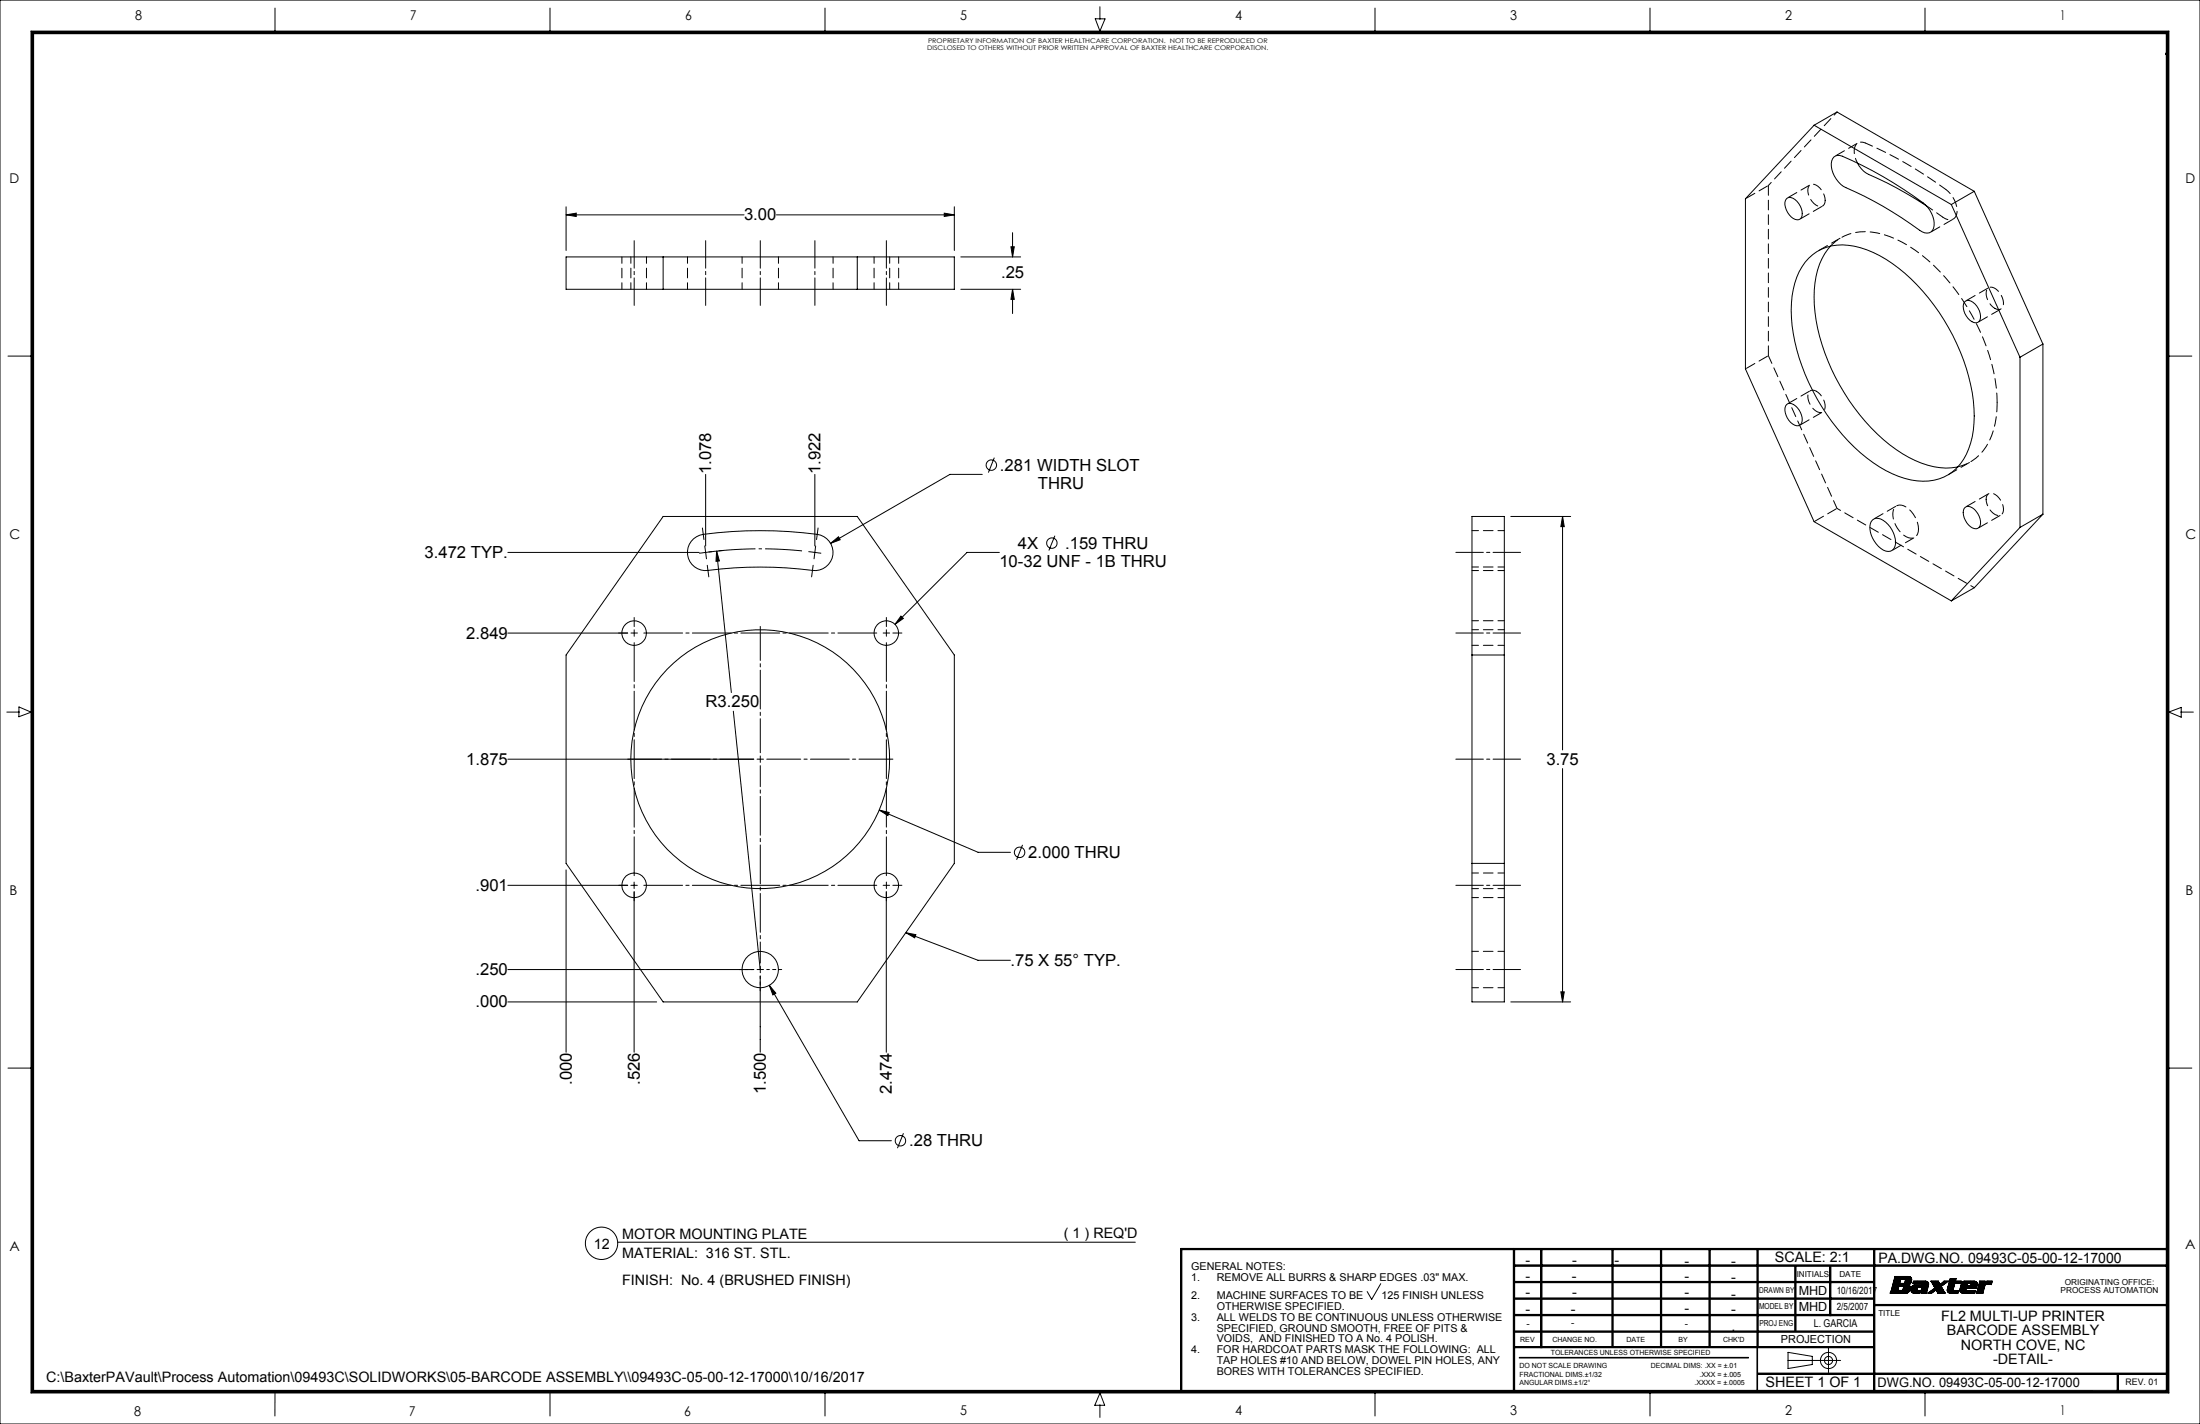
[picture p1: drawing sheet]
<svg xmlns="http://www.w3.org/2000/svg" width="864mm" height="559mm" viewBox="0 0 864 559" stroke-linecap="round" stroke-linejoin="round" font-family="sans-serif">
<g fill="none" stroke="#000" stroke-width=".39">
<path d="M0 0h863.6v558.8h-863.6zM12.2 12.2h839.2v534.4h-839.2zM12.4 12.5h838.7v533.9h-838.7zM12.7 12.7h838.2v533.4h-838.2zM12.7 13h838.2M12.7 13.2h838.2M12.9 12.7v533.4M13.2 12.7v533.4M107.9 3.2v9.5M215.9 3.2v9.5M323.8 3.2v9.5M429.9 7.4h3.9l-2 4.8z"/>
<path d="M431.8 2.6v5M539.7 3.2v9.5M647.7 3.2v9.5M755.6 3.2v9.5M850.4 12.7v533.4M850.6 12.7v533.4M849.9 21.1h1M850 20.8l.7 .7M850.7 20.8l-.7 .7M712.1 49.1l-26.9 28.9v66.8l26.9 59.9 53.9 31.1M712.1 49.1l53.9 31.2M712.1 49.1l9-5.1 53.9 31.1"/>
<path d="M701.2 78.1a2.88 2.88 0 0 1 4.2 .9 5.4 5.4 0 0 1 1.3 6.9 3.4 3.4 0 0 1-4.4-1.6l-1.1-1.9a4.4 4.4 0 0 1 0-4.3zM719.9 61.6a2.97 2.97 0 0 1 3.3-.3 154.6 154.6 0 0 1 32.6 19.1 10 10 0 0 1 3.2 9.2 2.87 2.87 0 0 1-4.4 1.4 160.2 160.2 0 0 0-31.1-17.9 10.6 10.6 0 0 1-4.5-10zM729.1 64a11.8 11.8 0 0 0 8 6.1l7.3 3.6 11.8 7.1M775 75.1l-9 5.2M775 75.1l26.9 59.9M222.2 84.3l4-.7v1.3zM222.2 81.1v17.2M222.2 84.3h69.9M304.8 84.3h69.8M370.7 83.6l3.9 .7-3.9 .6zM374.6 81.1v17.2M396.8 96.8h1.3l-.6 4z"/>
<path d="M397.5 91.3v9.5M718.5 96.6a28.2 28.2 0 0 0-6.4 20 77.9 77.9 0 0 0 18 46.2 57.3 57.3 0 0 0 26.6 19.8 22.8 22.8 0 0 0 11.9 .6M766 80.3l26.9 59.9M222.2 100.8h152.4v12.7h-152.4zM260.3 100.8v12.7M336.5 100.8v12.7M377.2 100.8h23.4M377.2 113.5h23.4M397.5 113.5l.6 4h-1.3zM397.5 113.5v9.5M710 101.3a19.6 19.6 0 0 1 20.4-4.1 55.9 55.9 0 0 1 26.6 19.7 80.1 80.1 0 0 1 17.9 43.4 32.4 32.4 0 0 1-5.4 21.8 18.7 18.7 0 0 1-19.4 6.2 49.4 49.4 0 0 1-24.5-15.1 81.5 81.5 0 0 1-22.4-48.5 33 33 0 0 1 5.4-21.8zM771.1 118.6a2.67 2.67 0 0 1 4.1 .6 5.8 5.8 0 0 1 1.6 7 3.1 3.1 0 0 1-4.3-1.3 6.2 6.2 0 0 1-1.4-6.3z"/>
<path d="M3.1 139.7h9.6M801.9 135l-9 5.2M801.9 135v66.8M850.9 139.7h9.5M701.3 158.8a3.1 3.1 0 0 1 4.3 1.3 5.1 5.1 0 0 1 .9 6.7 3.7 3.7 0 0 1-4.3-1.9l-.6-.9a4.7 4.7 0 0 1-.3-5.2zM792.9 140.2v66.8M390.3 179.6l-2.3 5.9M277 186.2v28M319.9 186.2v28M385.6 186.2h-12.7l-46.9 27M771.5 199.1a3.4 3.4 0 0 1 4.3 1.6 5.7 5.7 0 0 1 1.1 6.2 2.92 2.92 0 0 1-4.2-.9 5.5 5.5 0 0 1-1.2-6.9zM199.4 216.8h75.1"/>
<path d="M260.3 202.7h76.2l38.1 54.3v81.8l-38.1 54.4h-76.2l-38.1-54.4v-81.8zM272.3 211.4l2.4-1.4a160.4 160.4 0 0 1 47.5 0 7.1 7.1 0 0 1 4.6 8.4 7.1 7.1 0 0 1-7.9 5.4 168.6 168.6 0 0 0-42.4 .1 7.1 7.1 0 0 1-6.3-4.8 7.1 7.1 0 0 1 2.1-7.7zM275.7 207.2l.6 4.5M276.6 214.2l.4 2.6M277 216.8l.3 2.5M277 216.8l-2.5 .3M279.5 216.5l-2.5 .3M281.3 216.3l1.1 3.8-1.3 .2zM281.3 216.3l5.8 55.5M284.1 216l-5.9 .6M317.4 216.5l5 .6M320.2 214.2l-.7 5.1"/>
<path d="M321.1 207.2l-.6 4.5M326 213.2l3.1-2.6 .7 1.2zM392.3 216.8h-12.7l-28.3 28.2M414.1 210.2l-2.4 5.8M577.8 202.7h12.7v190.5h-12.7zM593.1 202.7h23.4M613.4 202.7l.6 4h-1.3zM613.4 202.7v91.6M735.1 204a4 4 0 0 1 5.1 .9 10 10 0 0 1 3.5 9.9 2.92 2.92 0 0 1-4.4 1.1 10.5 10.5 0 0 1-5.1-10.4zM792.9 207l-26.9 28.8M801.9 201.8l-9 5.2M801.9 201.8l-26.9 28.8-9 5.2"/>
<path d="M277.6 221.8l.6 4.6M319.2 221.8l-.6 4.6M199.4 248.4h47M353.7 241.8l.9 .9-3.3 2.3zM577.8 257h12.7M2.7 279.4h4.9M12.2 279.5l-4.8 1.8v-3.9l4.8 2.1M287.9 279.1l10.5 101.4M851.4 279.4l4.8-1.8v3.8zM856.1 279.4h4.9M199.4 297.9h96.5M345.2 317.9l3.8 .9-.5 1.2z"/>
<path d="M345.2 317.9l38.8 16.6h12.7M613.4 301.6v91.6M401.4 331.5l-2.3 5.9M577.8 338.8h12.7M199.4 347.4h47M222.2 341.3v71.6M247.6 347.4h2.6M248.9 346.1v2.6M248.9 350v62.9M347.9 350v62.9M355.6 366l3.9 .8-.4 1.2zM355.6 366l28.3 10.8h12.7"/>
<path d="M199.4 393.2h58.4M199.4 380.5h96.5M298.4 383v29.9M302 386.6l2.6 3.1-1.2 .7zM302 386.6l35.2 61h12.7M593.1 393.2h23.4M612.7 389.2h1.3l-.6 4zM3.1 419.1h9.6M850.9 419.1h9.5M354.6 444.7l-2.3 5.9M242.5 487.5h203.2M594 489.9v56.2"/>
<path d="M594 490.1h-130.3v56M594 490.4h-130.1v55.7M594.3 490.4h256.6M594.3 496.6h256.6M594.3 496.4h256.6M594.3 496.9h256.6M594.6 490.1v56M604.8 490.1v38.8M605 490.1v38.8M605.3 490.1v38.8M632.7 490.1v38.3M633 490.1v38.3"/>
<path d="M633.2 490.1v38.3M651.8 490.1v38.3M652 490.1v38.3M652.3 490.1v38.3M670.8 490.1v38.3M671.1 490.1v38.3M671.3 490.1v38.3M689.7 490.1v56M689.9 490.1v56M690.2 490.1v38.3M704.5 496.6v25.9M704.8 496.6v25.9"/>
<path d="M705 496.6v25.9M718.2 496.6v19.7M718.5 496.6v19.7M718.7 496.6v19.7M735.5 490.1v56M735.7 490.1v56M736 490.1v56M850.9 489.9h-387.5v56.2M850.9 490.1h-256.6v56M542 503.7l-3.6 6.2-1.7-3.1M594.3 516.3h141.5M594.3 516h141.5"/>
<path d="M594.3 515.8h141.5M594.3 509.8h141.4M594.3 509.6h141.4M594.3 509.3h141.4M594.3 503.3h141.5M594.3 503.1h141.5M594.3 502.8h141.5M735.7 512.1h115.3M735.7 511.9h115.3M735.7 512.4h115.3M742 507.4h6.3M742.4 506.5l-.4 .9"/>
<path d="M744 500.9l-.3 .3M744.3 500.9l-.6 .6M744.6 500.9l-1 1M744.9 500.9l-1.4 1.4M745 506.4l-1.1 1M745.1 506l-1.4 1.4M745.1 500.9l-1.7 1.7M745.2 505.7l-1.8 1.7M745.2 505.3l-2.1 2.1M745.3 506.4l-1.1 1M745.3 504.9l-2.5 2.5M745.4 500.9l-2.1 2.1"/>
<path d="M745.6 506.4l-1.1 1M745.7 500.9l-2.5 2.5M745.8 503.6l-3.8 3.8M745.8 503.4l-3.6 3.5M745.8 506.4l-1 1M745.9 503l-3.5 3.5M745.9 502.6l-3.4 3.5M746 500.9l-2.9 2.9M746.1 503.6l-3.8 3.8M746.1 502.2l-3.5 3.5M746.1 506.4l-1 1M746.3 500.9l-3.3 3.3"/>
<path d="M746.3 503.6l-3.8 3.8M746.4 506.4l-1.1 1M746.5 500.9l-3.6 3.6M746.6 503.7l-1 .9M746.7 506.4l-1.1 1M746.8 500.9l-4 4M746.9 503.6l-1 1M747 506.1l-.3 .3-1.7-.1M747.1 500.9l-4.4 4.4M747.1 504.7l-1.6-.1-.5 1.7M747.1 504.7l-.1 1.4M747.1 503.7l-.9 .9"/>
<path d="M747.4 500.9l-1.1 1.1M747.5 503.6l-1.1 1M747.6 500.9l-1 1.1M747.7 503.4l-2 .2M747.9 500.9l-1 1.1M748 502.4l-.2-.4h-1.6l-.5 1.6M748 502.4l-.3 1M748.2 500.9l-1.1 1.1M748.5 500.9l-1.1 1.1M748.7 507.4h-.4M748.8 500.9l-1.1 1.1M749.1 500.9l-1.2 1.2"/>
<path d="M749.2 504.2h.1M749.2 504.2l.3 .2M749.3 500.9l-1.3 1.4M749.3 504.3l-3.1 3.1M749.4 506.7l-.6 .7M749.5 504.4l-3.1 3M749.5 504.4l.2 .3M749.5 501l-1.6 1.6M749.5 506.3l-1.1 1.1M749.6 504l-.4 .2M749.6 504.6l-2.9 2.8M749.7 505.9l-1.6 1.5"/>
<path d="M749.7 504.7l.1 .8M749.7 504.7l-2.7 2.7M749.8 505.5l-1.9 1.9M749.8 505.5l-.5 1.4-.6 .5M749.8 505l-2.5 2.4M749.8 501.1l-2 1.9M749.8 505.2l-2.2 2.2M749.9 501.2l-2.2 2.2M750 503.6l-.3 .4M750.1 501.3l-3.4 3.3M750.1 506l.2 .8M750.2 503.1l-4.3 4.3"/>
<path d="M750.2 501.4l-3.2 3.3M750.3 502.7l-3.3 3.4M750.3 501.6l-3.2 3.2M750.4 502.4l-.4-1.2-.7-.3h-5.6l-1.3 5.6M750.4 502.4l-.8 1.6M750.4 501.8l-3.1 3.2M750.4 502.4l-3.3 3.3M750.4 502.1l-3.2 3.2M751.2 504.3l-.8 .9M751.4 502.7l-.4 .5M751.6 504.3l-1.3 1.3M751.7 503.6l3.1 .1"/>
<path d="M751.7 502.7l-.8 .8M751.8 504.3l-1.7 1.7M752 502.7l-.9 .9M752.1 504.3l-2 2M752.3 502.7l-.9 .9M752.4 504.3l-2.2 2.2M752.5 506.2l-1.3 1.2M752.5 506.2v.1M752.5 506.4l-1 1M752.5 502.7l-.8 .9M752.6 505.8l-1.6 1.6M752.7 506.5l-.9 .9"/>
<path d="M752.7 504.3l-2.5 2.4M752.7 505.4l-1.9 1.9M752.7 505.4l-.2 .8M752.8 502.7l-.8 .9M752.9 506.6l-.8 .8M753 504.3l-2.7 2.6M753.1 502.7l-.8 .9M753.2 506.6l-.9 .8M753.3 504.3l-2.8 2.8M753.4 502.7l-.8 .9M753.5 506.6l-.9 .8M753.5 504.3l-2.9 2.9"/>
<path d="M753.6 502.7l-.7 .9M753.7 506.6l-.8 .8M753.8 504.3l-.9 .8M753.9 502.7l-.8 .9M754.1 504.3l-.8 .8M754.2 502.7l-.8 .9M754.3 504.3l-.8 .8M754.4 505.1l-.4 1.4-1.5-.2M754.4 505.1h-1.4l-.3 .3M754.5 502.7l-.8 .9M754.6 504.3h-3.5l-.6 .5-.4 1.2M754.8 502.7l-.8 .9"/>
<path d="M754.8 503.7v.1M754.8 503.8v.3M755.1 502.7l-.9 .9M755.3 502.7l-.8 .9M755.6 502.7l-.9 .9M755.9 502.7h-4.8l-.2 .9h.8M755.9 502.7l.4 .1M755.9 502.7l-1.1 1.1M756.1 502.8l-2.3 2.3M756.3 507.1l-.3 .3M756.3 502.8l.4 .3M756.3 507.3l-.1 .1"/>
<path d="M756.4 502.8l-2.3 2.3M756.4 506.7l-.7 .7M756.5 506.3l-1.1 1.1M756.5 503l-2.2 2.1M756.6 506l-1.5 1.4M756.7 503.1l.4 .7-.7 3.6h-2.3l-.1-.5-.7 .5h-2l-1-.6M756.7 505.6l-1.9 1.8M756.7 503.1l-2.3 2.2M756.8 505.2l-2.2 2.2M756.8 503.2l-2.5 2.5M756.9 504.8l-2.6 2.6M757 503.4l-2.8 2.7"/>
<path d="M757 504.4l-2.9 2.9M757 503.6l-3.9 3.8M757.1 503.8l-3.6 3.6M757.1 504.1l-3.1 3M757.9 506.6l-.8 .8M758.1 502.7l-.1 .1M758.2 503l1.4 2.4-2.8 2h1.5l1.7-1.2 .7 1.2M758.4 502.7l-.2 .3M758.7 502.7l-.4 .5M758.9 505.9l-1.6 1.5M759 502.7l-.6 .6M759.2 502.7l-.7 .8"/>
<path d="M759.5 502.7l-.9 1M759.8 502.7l-1.1 1.2M760.1 502.7l-1.3 1.3M760.3 502.7l-1.4 1.5M760.6 502.7l-1.6 1.7M760.9 502.7h-3l.3 .3M760.9 502.7l.6 1.3 1.5-1.1M760.9 502.7l-1.8 1.9M761 503l-1.8 1.8M761.1 503.2l-1.8 1.7M761.2 503.3l-1.8 1.8M761.3 503.5l-1.8 1.8"/>
<path d="M761.4 503.7l-3.8 3.7M761.5 503.9l-3.6 3.5M762 503.6l-3.8 3.8M762.1 504.9l-1.8 1.8M762.2 505.1l-1.8 1.8M762.3 505.3l-1.8 1.8M762.4 505.5l-1.8 1.8M762.5 505.6l-1.8 1.8M762.6 505.8l-1.6 1.6M762.7 506l-1.4 1.4M762.8 506.2l-1.3 1.2M762.9 506.4l-1.1 1"/>
<path d="M763 506.6l-.9 .8M763.1 502.8l1.8-.1-2.9 2.1 1.4 2.4M763.1 506.7l-.7 .7M763.2 502.7l-4.3 4.3M763.2 506.9l-.5 .5M763.3 507.1l-.3 .3M763.4 507.2l.2 .2h-2.9M763.4 507.3l-.2 .1M763.4 502.7l-3.6 3.6M763.6 507.4h-.1M763.7 502.7l-3.6 3.7M764 502.7l-3.8 3.9"/>
<path d="M764.3 502.7l-1.5 1.6M764.4 506l.1 .8M764.5 502.7l-.8 .9M764.8 502.7l-.1 .2M765.8 501.8l-.4 .4M766.1 501.8l-.8 .8M766.4 501.8l-1.2 1.1M766.7 501.8l-1.6 1.5M766.7 506.2l-1.2 1.2M766.8 505.8l-1.6 1.6M766.8 506.4l-1.1 1M766.9 505.5l-1.9 1.8"/>
<path d="M766.9 501.8l-1.9 1.9M766.9 506.5l-.9 .9M767 505.1l-2.1 2.1M767.1 504.7l-2.4 2.4M767.1 506.6h1.5M767.2 504.3l-2.6 2.6M767.2 506.6l-.9 .8M767.3 503.9l-2.8 2.8M767.3 501.7l-2.4 2.4M767.4 506.6l-.8 .8M767.5 501.7l-2.7 2.8M767.6 502.7h2.3"/>
<path d="M767.6 502.7l-3.2 3.3M767.7 502.4l-3.2 3.2M767.7 506.6l-.8 .8M767.8 502l-3.2 3.2M767.9 501.7l-2.4 .1-1.1 4.2M767.9 501.7l-.3 1M767.9 501.7l-3.2 3.2M767.9 502.7l-3.5 3.6M768 506.6l-.9 .8M768.2 502.7l-3.8 3.8M768.3 506.6l-.9 .8M768.5 502.7l-.9 .9"/>
<path d="M768.6 506.6l-.9 .8M768.6 506.6l.3-.1-.3 .9h-3.1l-1-.6M768.6 507.3l-.1 .1M768.7 502.7l-.8 .9M768.7 506.9l-.5 .5M768.8 506.6l-.8 .8M769 502.7l-.9 .9M769.3 502.7l-.9 .9M769.3 506.4l.1 .4M769.4 506.8l1.1 .6M769.6 502.7l-.9 .9M769.6 503.6h-2.2l-.7 2.4 .4 .6"/>
<path d="M769.7 503.5l-.2 .1M769.8 503.1l-.5 .5M769.9 502.7l-.9 .9M769.9 502.7l-.3 .9M770.5 502.9l-.4 .4M770.9 502.8l-1 1M771.2 502.7l-1.4 1.5M771.5 502.7l-1.8 1.8M771.7 506l-1.4 1.4M771.7 506.2l-1.2 1.2M771.8 506.4l-1.1 1M771.8 502.7l-2.1 2.2"/>
<path d="M771.9 506.5l-.9 .9M772.1 504.4l-2.6 2.5M772.1 502.7l-2.6 2.6M772.1 504.6l-2.4 2.5M772.2 504l-2.8 2.8M772.2 506.6l-.9 .8M772.4 502.7l-3 3M772.4 504.6l-2.5 2.6M772.5 506.6l-.9 .8M772.7 503.6l.9 .1M772.7 502.7l-3.4 3.4M772.7 503.6l-.5 .3-.1 .7"/>
<path d="M772.7 504.6l-2.7 2.7M772.8 506.6l-.9 .8M772.9 502.7l-3.6 3.7M773 504.6l-.9 .9M773 506.6l-.8 .8M773.2 502.7l-3.8 3.9M773.3 504.6l-.9 .9M773.3 506.6l-.9 .8M773.5 502.7l-.9 .9M773.5 504.6l-.8 .9M773.6 506.6l-.9 .8M773.6 503.7l.2 .5"/>
<path d="M773.7 502.7l-.8 .9M773.8 504.2l-.2 .4h-1.5M773.9 506.6l-.9 .8M774 502.7l-.8 .9M774.1 506.6l-.8 .8M774.3 502.7l-.9 .9M774.4 506.6l-.8 .8M774.6 502.7l-1 1M774.7 506.6l-.8 .8M774.9 502.7l-1.2 1.2M775 506.6l-.9 .8M775.1 502.8l-1.3 1.3"/>
<path d="M775.2 507.2l-.3 .2M775.3 506.5l-.9 .9M775.3 506.8l-.6 .6M775.4 502.8l-1.7 1.7M775.6 502.9l-2.6 2.6M775.7 503l-2.4 2.5M775.8 503.1l-.8-.4h-3.9l-.7 .3-.4 .6-.7 2.8M775.8 503.1l.3 .3M775.8 505.4v.1M775.9 503.2l-2.4 2.3M775.9 505l-.4 .5M776 503.3l-2.2 2.2"/>
<path d="M776 504.7l-.8 .8M776.1 503.4l-.3 2.1h-4l-.1 .5 .4 .6 3.3-.1-.2 .9h-4.7M776.1 503.5l-2 2M776.1 504.3l-1.2 1.2M776.1 503.7l-1.8 1.8M776.2 504l-1.6 1.5M777.1 502.7l-.1 .1M777.4 502.7l-.3 .4M777.7 502.7l-.7 .7M777.9 502.7l-1 1.1M778.2 502.7l-1.4 1.5M778.4 507.3l-.1 .1"/>
<path d="M778.5 502.7l-1.8 1.9M778.5 507l-.5 .4M778.6 506.6l-.9 .8M778.7 506.2l-1.2 1.2M778.8 505.8l-1.6 1.6M778.8 502.7l-2.2 2.3M778.9 505.4l-2 2M779 505.1l-2.4 2.3M779.1 502.7l-2.6 2.7M779.1 504.7l-2.7 2.7M779.2 504.3l-3.1 3.1M779.3 502.8l-2.9 2.9"/>
<path d="M779.3 503.1l-3 3M779.9 502.8l-3.8 3.7M780.2 502.7l-4.2 4.2M780.5 502.7l-4.7 4.7 2.6-.1M780.7 502.7l-1.2 1.3M781 502.7l-1.2 1.2M781.3 502.7l-1.2 1.2M781.6 502.7l-1.2 1.2M781.7 504.1l.4-1.4h-2l-.7 .5-.1-.5h-2.3l-1.1 4.6M781.7 504.1l-2.3-.1-1 3.3M781.7 504l-.1 .1M781.8 503.6l-.4 .4"/>
<path d="M781.9 502.7l-1.2 1.2M781.9 503.2l-.7 .8M782 502.8l-1.1 1.1M594.3 528.9h141.4M594.3 528.6h141.4M594.3 528.4h141.4M594.3 522.8h141.5M594.3 522.5h141.5M594.3 522.3h141.5M596.4 532.7h90M596.4 532.9h90M689.9 539.1h161"/>
<path d="M689.9 538.8h161M689.9 539.4h161M701.9 530.7l9.5 1.6v3.1l-9.5 1.6zM701.9 533.9h20.6M717.8 529.1v9.5M831.1 539.1v7M831.3 539.1v7M831.6 539.1v7M12.7 545.9l838.2 .1M12.7 545.6h838.2M107.9 546.1v9.6M215.9 546.1v9.6"/>
<path d="M323.8 546.1v9.6M431.8 551.3v4.9M431.8 546.7l1.8 4.8h-3.8zM539.7 546.1v9.6M647.7 546.1v9.6M755.6 546.1v9.6"/>
<circle cx="389.2" cy="182.5" r="2.04"/>
<circle cx="412.9" cy="213.1" r="2.05"/>
<circle cx="248.9" cy="248.4" r="4.8"/>
<circle cx="347.9" cy="248.4" r="4.8"/>
<circle cx="298.4" cy="297.9" r="50.8"/>
<circle cx="400.2" cy="334.5" r="2.04"/>
<circle cx="248.9" cy="347.4" r="4.8"/>
<circle cx="347.9" cy="347.4" r="4.8"/>
<circle cx="298.4" cy="380.5" r="7.1"/>
<circle cx="353.5" cy="447.6" r="2.04"/>
<circle cx="236.1" cy="487.9" r="6.4"/>
<circle cx="717.8" cy="533.9" r="3.2"/>
<circle cx="717.8" cy="533.9" r="1.57"/>
</g>
<path d="M314.8 216.2a165.1 165.1 0 0 0-32.7 0" fill="none" stroke="#000" stroke-width=".39" stroke-dasharray="15.2 1.3 1.3 1.3" stroke-dashoffset=".7" stroke-linecap="butt"/>
<g fill="none" stroke="#000" stroke-width=".39" stroke-dasharray="15.2 1.3 1.3 1.3">
<path d="M246.4 248.4h-3.5M248.9 248.4v-1.3M248.9 248.4h-1.2M248.9 248.4v1.3M248.9 248.4h1.3M248.9 245.9v-3.6M347.9 248.4v-1.3M347.9 248.4h-1.2M347.9 248.4v1.3M347.9 248.4h1.3M347.9 245.9v-3.6M350.5 248.4h3.5"/>
<path d="M298.4 297.9v-1.3M298.4 297.9h-1.2M298.4 297.9v1.3M298.4 297.9h1.3M246.4 347.4h-3.5M248.9 349.9v3.6M347.9 347.4v-1.3M347.9 347.4h-1.2M347.9 347.4v1.3M347.9 347.4h1.3M347.9 349.9v3.6M350.5 347.4h3.5"/>
<path d="M298.4 380.5v-1.3M298.4 380.5h-1.2M298.4 380.5v1.2M298.4 380.5h1.3"/>
</g>
<path d="M295.9 380.5h-5.9M298.4 383v5.9M301 380.5h5.9" fill="none" stroke="#000" stroke-width=".39" stroke-dasharray="15.2 1.3 1.3 1.3" stroke-dashoffset="14.2"/>
<path d="M295.9 297.9h-49.5M298.4 295.4v-49.6M301 297.9h49.5" fill="none" stroke="#000" stroke-width=".39" stroke-dasharray="15.2 1.3 1.3 1.3" stroke-dashoffset="1.9"/>
<path d="M251.5 248.4h93.9M248.9 344.9v-93.9M251.5 347.4h93.9M347.9 344.9v-93.9" fill="none" stroke="#000" stroke-width=".39" stroke-dasharray="15.2 1.3 1.3 1.3" stroke-dashoffset="-1.2"/>
<path d="M298.4 377.9v-77.4" fill="none" stroke="#000" stroke-width=".39" stroke-dasharray="15.2 1.3 1.3 1.3" stroke-dashoffset="7"/>
<path d="M248.9 94.4v25.4M347.9 94.4v25.4M277 119.8v-25.4M298.4 119.8v-25.4M319.9 119.8v-25.4M571.5 216.8h25.4M596.9 248.4h-25.4M571.5 297.9h25.4M596.9 347.4h-25.4M571.5 380.5h25.4" fill="none" stroke="#000" stroke-width=".39" stroke-dasharray="15.2 1.3 1.3 1.3" stroke-dashoffset="4.4"/>
<path d="M353.7 241.8l-2.4 3.2 3.3-2.3zM326 213.2l3.8-1.4-.7-1.2zM345.2 317.9l3.3 2.1 .5-1.2zM302 386.6l1.4 3.8 1.2-.7zM281.3 216.3l-.2 4 1.3-.2zM355.6 366l3.9 .8-.4 1.2zM613.4 202.7l.6 4h-1.3zM612.7 389.2h1.3l-.6 4zM370.7 83.6l3.9 .7-3.9 .6zM222.2 84.3l4-.7v1.3zM396.8 96.8h1.3l-.6 4zM397.5 113.5l.6 4h-1.3z" fill="#000"/>
<g fill="none" stroke="#000" stroke-width=".39" stroke-dasharray="3.8 1.9" stroke-dashoffset="1.3">
<path d="M244.1 100.8v12.7M247.6 100.8v12.7M253.8 113.5v-12.7M269.9 100.8v12.7M291.3 100.8v12.7M305.6 113.5v-12.7M327 113.5v-12.7M343.1 100.8v12.7M349.2 113.5v-12.7M352.8 113.5v-12.7M590.5 208.2h-12.7M577.8 223.9h12.7"/>
<path d="M590.5 222.5h-12.7M577.8 253.2h12.7M590.5 243.6h-12.7M590.5 247.1h-12.7M577.8 352.2h12.7M577.8 348.7h12.7M590.5 342.6h-12.7M590.5 373.3h-12.7M577.8 387.6h12.7"/>
</g>
<path d="M762.6 85.2a3.2 3.2 0 0 0 5.4-.8 10.1 10.1 0 0 0-4.1-10" fill="none" stroke="#000" stroke-width=".39" stroke-dasharray="3.8 1.9" stroke-dashoffset="1.5"/>
<path d="M763.9 74.4a162 162 0 0 0-31.7-18.3" fill="none" stroke="#000" stroke-width=".39" stroke-dasharray="3.8 1.9" stroke-dashoffset=".8"/>
<path d="M716.5 78.6a6.6 6.6 0 0 0-5.2-6.3 2.67 2.67 0 0 0-1.5 3.9 5.7 5.7 0 0 0 5.3 4.8 2.21 2.21 0 0 0 1.4-2.4M783.1 121a2.12 2.12 0 0 0 2.5 .2 2.12 2.12 0 0 0 .9-2.4 6.9 6.9 0 0 0-4.6-6.1 2.22 2.22 0 0 0-2.2 3.1 7.6 7.6 0 0 0 3.4 5.2M713.1 153.6a2.12 2.12 0 0 0-2.6-.2 2.12 2.12 0 0 0-.9 2.4 6.9 6.9 0 0 0 4.6 6.1 2.22 2.22 0 0 0 2.2-3.1 7.6 7.6 0 0 0-3.3-5.2M779.6 195.9a6.6 6.6 0 0 0 5.2 6.4 2.67 2.67 0 0 0 1.5-3.9 5.7 5.7 0 0 0-5.3-4.8 2.21 2.21 0 0 0-1.4 2.3" fill="none" stroke="#000" stroke-width=".39" stroke-dasharray="3.8 1.9" stroke-dashoffset="1.2"/>
<path d="M784 158a78 78 0 0 0-18-46.3 57.7 57.7 0 0 0-26.6-19.7 19.6 19.6 0 0 0-20.8 4.6" fill="none" stroke="#000" stroke-width=".39" stroke-dasharray="3.8 1.9"/>
<path d="M768.6 183.2a19.1 19.1 0 0 0 14-14.5 38.3 38.3 0 0 0 1.4-10.7" fill="none" stroke="#000" stroke-width=".39" stroke-dasharray="3.8 1.9" stroke-dashoffset=".2"/>
<path d="M762.6 85.2l-6.3-4.4" fill="none" stroke="#000" stroke-width=".39" stroke-dasharray="3.8 1.9" stroke-dashoffset=".9"/>
<path d="M732.2 56.1a2.92 2.92 0 0 0-3 .1 2.92 2.92 0 0 0-1.3 2.8 9.8 9.8 0 0 0 1.2 5" fill="none" stroke="#000" stroke-width=".39" stroke-dasharray="3.8 1.9" stroke-dashoffset="1.8"/>
<path d="M694.2 72.8l26.9-28.8M775 230.6l-53.9-31.1" fill="none" stroke="#000" stroke-width=".39" stroke-dasharray="3.8 1.9" stroke-dashoffset="2.2"/>
<g fill="none" stroke="#000" stroke-width=".39" stroke-dasharray="3.8 1.9" stroke-dashoffset="-.4">
<path d="M729.3 56.1l-9 5.2M685.2 78l9-5.2M710.6 72.5l-8.9 5.2M706.5 86l9-5.2M722.7 93.3l-9 5.2M757.8 91.1l9-5.1M780.6 112.9l-8.9 5.2M776.5 126.4l9-5.1M685.2 144.8l9-5.2M710.6 153.3l-8.9 5.2M706.5 166.9l9-5.2M744.5 198.5l-9 5.2"/>
<path d="M764.5 186.5l9-5.2M780.6 193.7l-8.9 5.2M712.1 204.7l9-5.2M742.6 216.1l9-5.2M776.5 207.3l9-5.2"/>
</g>
<path d="M694.2 139.6v-66.8" fill="none" stroke="#000" stroke-width=".39" stroke-dasharray="3.8 1.9" stroke-dashoffset="-.1"/>
<path d="M753.1 207.6a10.3 10.3 0 0 0-6.7-9.4 3.1 3.1 0 0 0-3.4 4.1 9.9 9.9 0 0 0 7.2 8.9 3 3 0 0 0 2.9-3.6" fill="none" stroke="#000" stroke-width=".39" stroke-dasharray="3.8 1.9" stroke-dashoffset="1.1"/>
<path d="M721.1 199.5l-26.9-59.9" fill="none" stroke="#000" stroke-width=".39" stroke-dasharray="3.8 1.9" stroke-dashoffset=".5"/>
<g font-size="6.5">
<text x="292.1" y="86.5">3.00</text>
<text x="393" y="109.1">.25</text>
<text x="392.5" y="184.7">.281 WIDTH SLOT</text>
<text x="279.2" y="186.2" transform="rotate(-90 279.2 186.2)">1.078</text>
<text x="322.1" y="186.2" transform="rotate(-90 322.1 186.2)">1.922</text>
<text x="407.4" y="192">THRU</text>
<text x="399.5" y="215.3">4X</text>
<text x="418.1" y="215.3">.159 THRU</text>
<text x="166.6" y="218.9">3.472 TYP.</text>
<text x="392.3" y="222.6">10-32 UNF - 1B THRU</text>
<text x="183" y="250.6">2.849</text>
<text x="277" y="277.6">R3.250</text>
<text x="183" y="300.1">1.875</text>
<text x="607" y="300.1">3.75</text>
<text x="403.6" y="336.6">2.000 THRU</text>
<text x="186.7" y="349.6">.901</text>
<text x="186.7" y="382.7">.250</text>
<text x="396.7" y="379">.75 X 55° TYP.</text>
<text x="186.7" y="395.3">.000</text>
<text x="224.4" y="425.6" transform="rotate(-90 224.4 425.6)">.000</text>
<text x="251.1" y="425.6" transform="rotate(-90 251.1 425.6)">.526</text>
<text x="300.6" y="429.3" transform="rotate(-90 300.6 429.3)">1.500</text>
<text x="350.1" y="429.3" transform="rotate(-90 350.1 429.3)">2.474</text>
<text x="356.9" y="449.8">.28 THRU</text>
</g>
<g font-size="5.6">
<text x="417.6" y="485.8">( 1 ) REQ'D</text>
<text x="233.2" y="490.1">12</text>
<text x="244.2" y="486.1">MOTOR MOUNTING PLATE</text>
<text x="244.2" y="493.5">MATERIAL: 316 ST. STL.</text>
<text x="598.8" y="496.3">-</text>
<text x="617.1" y="496.2">-</text>
<text x="633.8" y="496.3">-</text>
<text x="661.3" y="496.9">-</text>
<text x="679.5" y="496.7">-</text>
<text x="696.7" y="495.2">SCALE: 2:1</text>
<text x="737.4" y="495.5">PA.DWG.NO. 09493C-05-00-12-17000</text>
<text x="598.9" y="502.5">-</text>
<text x="617" y="502.6">-</text>
<text x="661.3" y="502.5">-</text>
<text x="679.6" y="503.1">-</text>
<text x="244.2" y="504.1">FINISH: No. 4 (BRUSHED FINISH)</text>
<text x="598.9" y="509.1">-</text>
<text x="617.1" y="509.1">-</text>
<text x="661.3" y="509.1">-</text>
<text x="679.6" y="509.7">-</text>
<text x="598.9" y="515.5">-</text>
<text x="616.6" y="515.8">-</text>
<text x="661.3" y="515.3">-</text>
<text x="679.6" y="515.8">-</text>
<text x="762" y="518.4">FL2 MULTI-UP PRINTER</text>
<text x="679.7" y="522.1">.</text>
<text x="764.2" y="524.1">BARCODE ASSEMBLY</text>
<text x="769.7" y="529.7">NORTH COVE, NC</text>
<text x="782.4" y="535.4">-DETAIL-</text>
<text x="18.1" y="542.4">C:\BaxterPAVault\Process Automation\09493C\SOLIDWORKS\05-BARCODE ASSEMBLY\\09493C-05-00-12-17000\10/16/2017</text>
<text x="693" y="544.2">SHEET 1 OF 1</text>
</g>
<g font-size="5.3">
<text x="53.1" y="7.7">8</text>
<text x="161" y="7.7">7</text>
<text x="269" y="7.7">6</text>
<text x="376.9" y="7.7">5</text>
<text x="484.9" y="7.7">4</text>
<text x="592.8" y="7.7">3</text>
<text x="700.8" y="7.7">2</text>
<text x="808.7" y="7.7">1</text>
<text x="3.7" y="71.6">D</text>
<text x="857.9" y="71.6">D</text>
<text x="3.7" y="211.3">C</text>
<text x="857.9" y="211.3">C</text>
<text x="3.7" y="351">B</text>
<text x="857.9" y="351">B</text>
<text x="3.7" y="490.7">A</text>
<text x="857.8" y="490.2">A</text>
<text x="52.7" y="555.6">8</text>
<text x="160.7" y="555.6">7</text>
<text x="268.6" y="555.6">6</text>
<text x="376.9" y="555.3">5</text>
<text x="484.9" y="555.3">4</text>
<text x="592.8" y="555.3">3</text>
<text x="700.8" y="555.3">2</text>
<text x="808.7" y="555.3">1</text>
</g>
<text font-size="5.2" x="737.1" y="544.2">DWG.NO. 09493C-05-00-12-17000</text>
<g font-size="4.9">
<text x="706.1" y="508.1">MHD</text>
<text x="706.1" y="514.6">MHD</text>
</g>
<text font-size="4.4" x="699.1" y="527">PROJECTION</text>
<g font-size="4.2">
<text x="467.6" y="498.3">GENERAL NOTES:</text>
<text x="467.6" y="502.5">1.</text>
<text x="477.6" y="502.5">REMOVE ALL BURRS &amp; SHARP EDGES .03&quot; MAX.</text>
<text x="467.6" y="509.8">2.</text>
<text x="477.6" y="509.8">MACHINE SURFACES TO BE</text>
<text x="542.3" y="509.8">125 FINISH UNLESS</text>
<text x="477.6" y="514.1">OTHERWISE SPECIFIED.</text>
<text x="467.6" y="518.3">3.</text>
<text x="477.6" y="518.3">ALL WELDS TO BE CONTINUOUS UNLESS OTHERWISE</text>
<text x="712" y="520.8">L. GARCIA</text>
<text x="477.6" y="522.5">SPECIFIED, GROUND SMOOTH, FREE OF PITS &amp;</text>
<text x="477.6" y="526.8">VOIDS, AND FINISHED TO A No. 4 POLISH.</text>
<text x="467.6" y="531">4.</text>
<text x="477.6" y="531">FOR HARDCOAT PARTS MASK THE FOLLOWING: ALL</text>
<text x="477.6" y="535.2">TAP HOLES #10 AND BELOW, DOWEL PIN HOLES, ANY</text>
<text x="477.6" y="539.5">BORES WITH TOLERANCES SPECIFIED.</text>
</g>
<g font-size="3.9">
<text x="721" y="507.7">10/16/2017</text>
<text x="721" y="514.1">2/5/2007</text>
<text x="599.2" y="520.8">-</text>
<text x="616.8" y="520.5">-</text>
<text x="661.4" y="520.8">-</text>
</g>
<text font-size="3.5" x="834.4" y="543.6">REV. 01</text>
<g font-size="3.2">
<text x="705.3" y="501.2">INITIALS</text>
<text x="722.1" y="501.2">DATE</text>
<text x="690.6" y="507.4">DRAWN BY</text>
<text x="808.9" y="507.4">PROCESS AUTOMATION</text>
<text x="810.5" y="504.1">ORIGINATING OFFICE:</text>
<text x="690.5" y="513.8">MODEL BY</text>
<text x="690.6" y="520.4">PROJ ENG</text>
<text x="737.3" y="516.5">TITLE</text>
</g>
<g font-size="2.8">
<text x="596.8" y="526.5">REV</text>
<text x="609.4" y="526.5">CHANGE NO.</text>
<text x="638.4" y="526.5">DATE</text>
<text x="658.9" y="526.5">BY</text>
<text x="676.4" y="526.5">CHK'D</text>
<text x="608.8" y="531.6">TOLERANCES UNLESS OTHERWISE SPECIFIED</text>
<text x="596.5" y="536.8">DO NOT SCALE DRAWING</text>
<text x="648" y="536.8">DECIMAL DIMS: .XX = ±.01</text>
<text x="596.5" y="540.2">FRACTIONAL DIMS.±1/32</text>
<text x="596.5" y="543.5">ANGULAR DIMS.±1/2°</text>
<text x="665.2" y="543.7">.XXXX = ±.0005</text>
<text x="667.1" y="540.2">.XXX = ±.005</text>
</g>
<g font-size="2.5">
<text x="364.3" y="16.8">PROPRIETARY INFORMATION OF BAXTER HEALTHCARE CORPORATION. NOT TO BE REPRODUCED OR</text>
<text x="364" y="19.6">DISCLOSED TO OTHERS WITHOUT PRIOR WRITTEN APPROVAL OF BAXTER HEALTHCARE CORPORATION.</text>
</g>
</svg>
